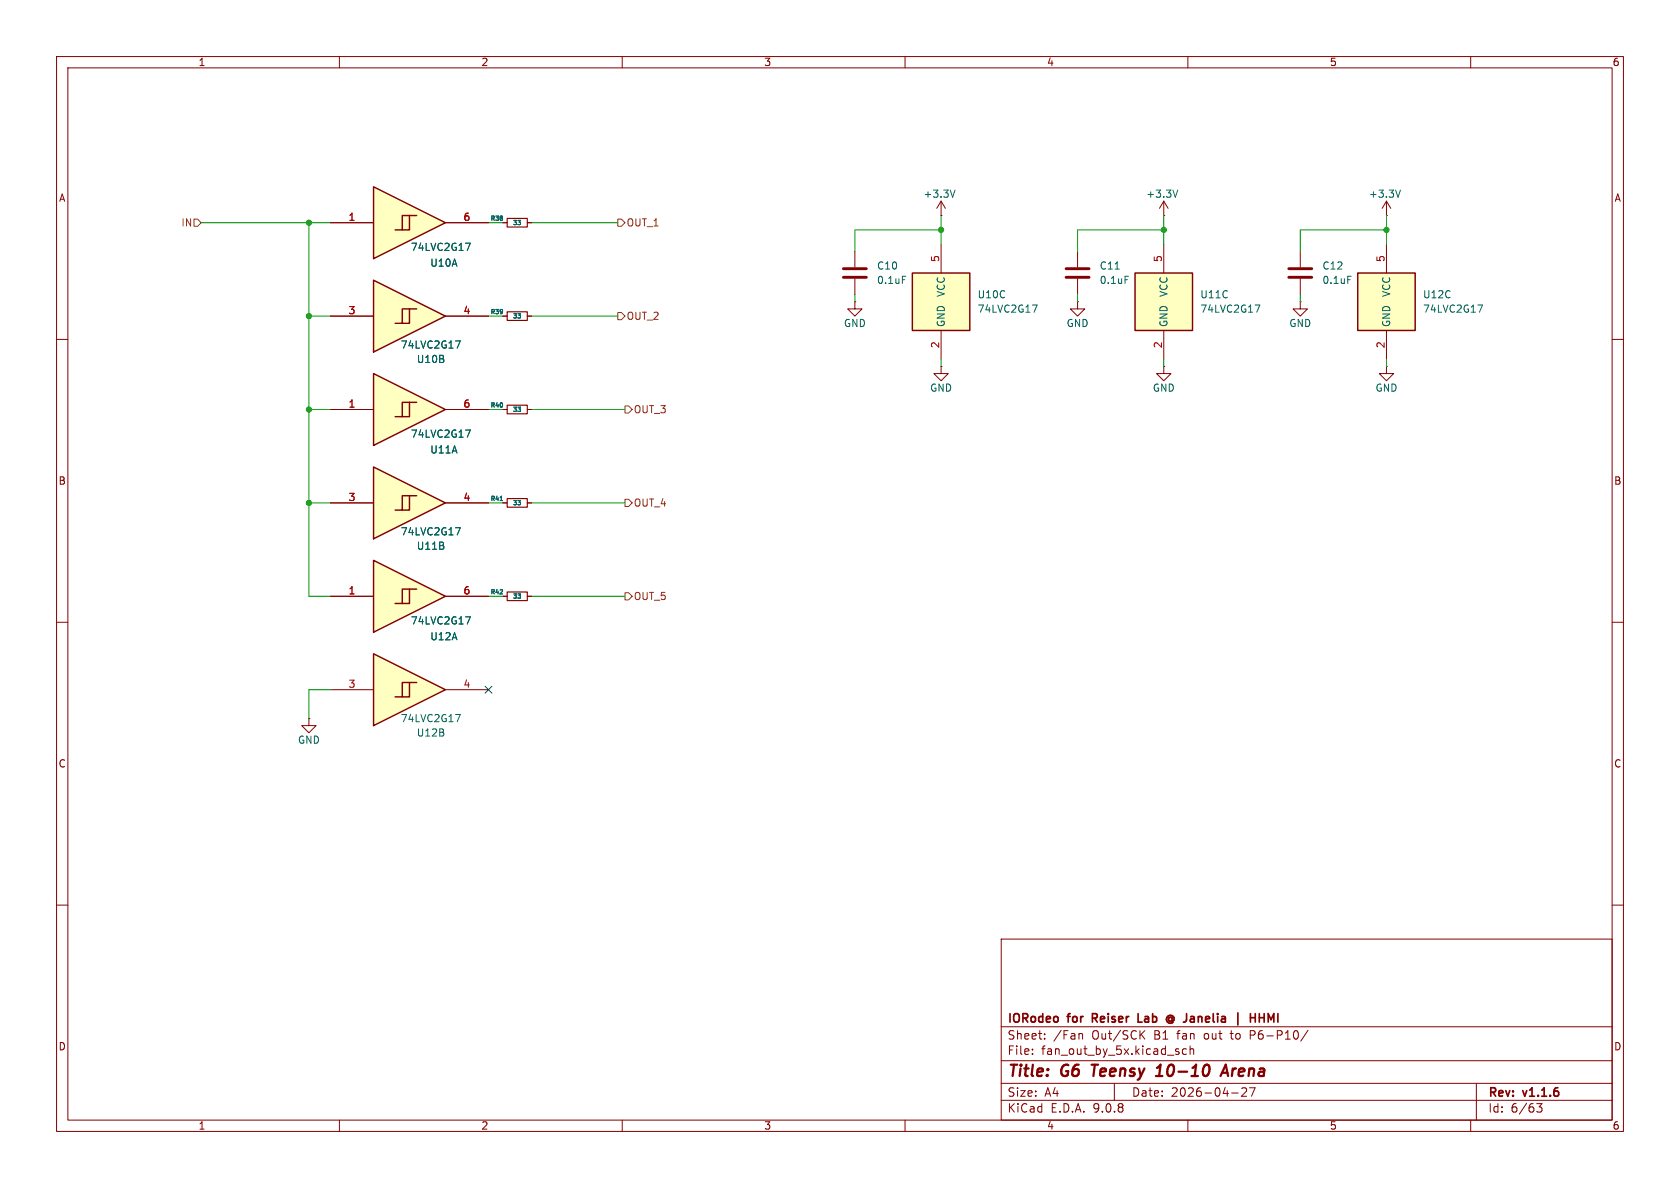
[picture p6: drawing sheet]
<svg xmlns="http://www.w3.org/2000/svg" width="297mm" height="210mm" viewBox="0 0 297 210" stroke-linecap="round" stroke-linejoin="round" font-family="sans-serif">
<g fill="none" stroke="#840000" stroke-width=".18">
<path d="M10 10h277v190h-277zM12 12h273v186h-273zM60 10v2M110 10v2M160 10v2M210 10v2M260 10v2M88.9 39.4h.8M93.2 39.4h.8M88.9 55.9h.8M93.2 55.9h.8M190.5 44.5v2.7"/>
<path d="M190.5 49.3v2.8M10 60h2M88.9 72.4h.8M93.2 72.4h.8M285 60h2M88.9 88.9h.8M93.2 88.9h.8M10 110h2M88.9 105.4h.8M93.2 105.4h.8M285 110h2M10 160h2"/>
<path d="M177 166h108v32h-108zM285 160h2M60 198v2M110 198v2M160 198v2M177 194.5h108M177 191.5h108M177 187.5h108M177 181.5h108M182.5 186.3v.1M182.5 185.5v.1M184.7 183.6v.1"/>
<path d="M184.7 182.8v.1M191 182.7h.2l.2 .2v.8M197 191.5v3M201.7 182.8l.7 .9M202.4 182.2l-.9 .9M208.2 185.9l.3 .2-.3 .3M208.2 185.4l.2 .1M209.7 185.5l-.4-.1-.3 .3v.4l.2 .2h.5M210 198v2M210.4 185.5l.2-.1 .4 .1v.9M210.4 184.9v1.5M217.7 193.2h1.2"/>
<path d="M219.5 192.4l.6-.1 .2 .1 .1 .3-.9 1.1h.9M220.9 192.3h1l-.7 1.5M221 182.2v1.5M221 183h.6M231.2 182.1l-1.2 2M260 198v2M261 191.5v6.5M271.7 195.1h.9l-.5 .6 .4 .1v.7l-.2 .1-.6-.1"/>
</g>
<path d="M193 188.2h1.1M193.6 188.2l-.3 2M204.3 190.2h1.2M204.5 188.8l.7-.6-.3 2M215.8 190.2l.9-2 .4 2M216 189.6h1" fill="none" stroke="#840000" stroke-width=".4"/>
<path d="M193.1 180h.6M193.7 179.2h-.6v1.5M201.2 179.2v1.5h.7M206.6 179.5a.59 .59 0 0 1 .8 .2 .59 .59 0 0 1-.1 .8l-.1-.1M206.7 179.9l.3-.1 .2 .2M207.2 179.8v.6M222.6 179.9h.9M223.5 179.2v1.5M207.2 180.4l-.2 .1h-.3M207.4 180.7l-.5 .2-.3-.1" fill="none" stroke="#840000" stroke-width=".3"/>
<path d="M188.5 47.5h4M188.5 49h4" fill="none" stroke="#840000" stroke-width=".51"/>
<path d="M197.1 47.6h.8M198.9 48.8h.6M88.4 88.5h.4" fill="none" stroke="#006464" stroke-width=".18"/>
<path d="M89.7 38.6h3.5v1.5h-3.5zM89.7 55.1h3.5v1.5h-3.5zM89.7 71.6h3.5v1.6h-3.5zM89.7 88.1h3.5v1.6h-3.5zM89.7 104.6h3.5v1.6h-3.5z" fill="none" stroke="#840000" stroke-width=".2"/>
<path d="M200.7 48.3h10.1v10.1h-10.1z" fill="#ffffc2"/>
<path d="M200.7 48.3h10.1v10.1h-10.1z" fill="none" stroke="#840000" stroke-width=".25"/>
<path d="M205.7 43.2v5.1M205.7 58.4v5.1M205.7 64.8v1.2h1.3l-1.3 1.3-1.2-1.3h1.2M205.7 64.8h.1" fill="none" stroke="#840000" stroke-width=".18"/>
<path d="M221.9 53.9h.8l-.5 1.3" fill="none" stroke="#006464" stroke-width=".18"/>
<g fill="#ffffc2">
<path d="M66 99.1l12.7 6.3-12.7 6.4z"/>
<path d="M71.1 104.1h2.6l-3.9 2.6h1.3z"/>
<path d="M72.4 104.1v2.6h-1.3z"/>
</g>
<path d="M66 99.1l12.7 6.3-12.7 6.4zM72.4 104.1v2.6h-1.3M73.7 104.1h-2.6v2.6h-1.3" fill="none" stroke="#840000" stroke-width=".25"/>
<path d="M58.4 105.4h7.6M78.7 105.4h7.7" fill="none" stroke="#840000" stroke-width=".18"/>
<path d="M82.3 109h.8l-.5 1.3" fill="none" stroke="#006464" stroke-width=".18"/>
<g fill="#ffffc2">
<path d="M66 82.6l12.7 6.3-12.7 6.4z"/>
<path d="M71.1 87.6h2.6l-3.9 2.6h1.3z"/>
<path d="M72.4 87.6v2.6h-1.3z"/>
</g>
<path d="M66 82.6l12.7 6.3-12.7 6.4zM72.4 87.6v2.6h-1.3M73.7 87.6h-2.6v2.6h-1.3" fill="none" stroke="#840000" stroke-width=".25"/>
<g fill="none" stroke="#840000" stroke-width=".18">
<path d="M205.7 38.1h.1M205.7 35.6l-.7 1.2M205.7 35.6l.8 1.2M205.7 35.6v2.5M245.1 38.1h.1M245.1 35.6l-.8 1.2M245.1 35.6l.8 1.2M245.1 35.6v2.5M151.1 53.3v1.3h1.3l-1.3 1.3-1.2-1.3h1.2M151.1 53.3h.1M151.1 44.5v2.7M151.1 49.3v2.8"/>
<path d="M190.5 53.3v1.3h1.3l-1.3 1.3-1.3-1.3h1.3M190.5 53.3h.1M166.4 64.8v1.2h1.2l-1.2 1.3-1.3-1.3h1.3M166.4 64.8h.1M58.4 88.9h7.6M78.7 88.9h7.7"/>
</g>
<path d="M208.2 33.6l-.4 1.3M247.6 33.6l-.4 1.3M159.5 48.8h.6M80.5 93.3h.9l-.6 1.3" fill="none" stroke="#006464" stroke-width=".18"/>
<path d="M149.1 47.5h4.1M149.1 49h4.1" fill="none" stroke="#840000" stroke-width=".51"/>
<path d="M161.3 48.3h10.1v10.1h-10.1z" fill="#ffffc2"/>
<path d="M161.3 48.3h10.1v10.1h-10.1z" fill="none" stroke="#840000" stroke-width=".25"/>
<path d="M166.4 43.2v5.1M166.4 58.4v5.1M54.6 127v1.3h1.3l-1.3 1.2-1.3-1.2h1.3M54.6 127h.1" fill="none" stroke="#840000" stroke-width=".18"/>
<path d="M182.5 53.9h.9l-.6 1.3" fill="none" stroke="#006464" stroke-width=".18"/>
<g fill="#ffffc2">
<path d="M66 115.6l12.7 6.3-12.7 6.4z"/>
<path d="M71.1 120.7h2.6l-3.9 2.5h1.3z"/>
<path d="M72.4 120.7v2.5h-1.3z"/>
</g>
<path d="M66 115.6l12.7 6.3-12.7 6.4zM72.4 120.7v2.5h-1.3M73.7 120.7h-2.6v2.5h-1.3" fill="none" stroke="#840000" stroke-width=".25"/>
<path d="M166.4 38.1h.1M166.4 35.6l-.8 1.2M166.4 35.6l.7 1.2M166.4 35.6v2.5M229.9 53.3v1.3h1.2l-1.2 1.3-1.3-1.3h1.3M229.9 53.3h.1M229.9 44.5v2.7M229.9 49.3v2.8M58.4 121.9h7.6M78.7 121.9h7.7" fill="none" stroke="#840000" stroke-width=".18"/>
<path d="M168.8 33.6l-.4 1.3M238.3 48.8h.6M80.5 126.3h.9l-.6 1.3" fill="none" stroke="#006464" stroke-width=".18"/>
<path d="M227.8 47.5h4.1M227.8 49h4.1" fill="none" stroke="#840000" stroke-width=".51"/>
<g fill="#ffffc2">
<path d="M66 66l12.7 6.4-12.7 6.3z"/>
<path d="M71.1 71.1h2.6l-3.9 2.6h1.3z"/>
<path d="M72.4 71.1v2.6h-1.3z"/>
</g>
<path d="M66 66l12.7 6.4-12.7 6.3zM72.4 71.1v2.6h-1.3M73.7 71.1h-2.6v2.6h-1.3" fill="none" stroke="#840000" stroke-width=".25"/>
<path d="M58.4 72.4h7.6M78.7 72.4h7.7" fill="none" stroke="#840000" stroke-width=".18"/>
<path d="M82.3 76h.8l-.5 1.3" fill="none" stroke="#006464" stroke-width=".18"/>
<g fill="#ffffc2">
<path d="M66 49.5l12.7 6.4-12.7 6.3z"/>
<path d="M71.1 54.6h2.6l-3.9 2.6h1.3z"/>
<path d="M72.4 54.6v2.6h-1.3z"/>
</g>
<path d="M66 49.5l12.7 6.4-12.7 6.3zM72.4 54.6v2.6h-1.3M73.7 54.6h-2.6v2.6h-1.3" fill="none" stroke="#840000" stroke-width=".25"/>
<path d="M58.4 55.9h7.6M78.7 55.9h7.7" fill="none" stroke="#840000" stroke-width=".18"/>
<path d="M80.5 60.3h.9l-.6 1.2" fill="none" stroke="#006464" stroke-width=".18"/>
<g fill="#ffffc2">
<path d="M66 33l12.7 6.4-12.7 6.3z"/>
<path d="M71.1 38.1h2.6l-3.9 2.5h1.3z"/>
<path d="M72.4 38.1v2.5h-1.3z"/>
</g>
<path d="M66 33l12.7 6.4-12.7 6.3zM72.4 38.1v2.5h-1.3M73.7 38.1h-2.6v2.5h-1.3" fill="none" stroke="#840000" stroke-width=".25"/>
<path d="M58.4 39.4h7.6M78.7 39.4h7.7M245.1 64.8v1.2h1.3l-1.3 1.3-1.3-1.3h1.3M245.1 64.8h.1" fill="none" stroke="#840000" stroke-width=".18"/>
<path d="M82.3 43h.8l-.5 1.3" fill="none" stroke="#006464" stroke-width=".18"/>
<path d="M240 48.3h10.2v10.1h-10.2z" fill="#ffffc2"/>
<path d="M240 48.3h10.2v10.1h-10.2z" fill="none" stroke="#840000" stroke-width=".25"/>
<g fill="none" stroke="#840000" stroke-width=".18">
<path d="M58.4 39.4h7.6M78.7 39.4h7.7M88.9 39.4h.8M93.2 39.4h.8M58.4 55.9h7.6M78.7 55.9h7.7M88.9 55.9h.8M93.2 55.9h.8M245.1 43.2v5.1M245.1 58.4v5.1M58.4 72.4h7.6M78.7 72.4h7.7"/>
<path d="M88.9 72.4h.8M93.2 72.4h.8M58.4 88.9h7.6M78.7 88.9h7.7M88.9 88.9h.8M93.2 88.9h.8M58.4 105.4h7.6M78.7 105.4h7.7M88.9 105.4h.8M93.2 105.4h.8"/>
</g>
<path d="M82.3 43h.8l-.5 1.3M261.2 53.9h.9l-.6 1.3M80.5 60.3h.9l-.6 1.2M82.3 76h.8l-.5 1.3M80.5 93.3h.9l-.6 1.3M88.4 88.5h.4M82.3 109h.8l-.5 1.3" fill="none" stroke="#006464" stroke-width=".18"/>
<path d="M34.3 38.7h.6l.7 .7-.7 .6h-.6zM109.2 38.7h.7l.6 .7-.6 .6h-.7zM109.2 55.2h.7l.6 .7-.6 .6h-.7zM110.5 71.8h.6l.7 .6-.7 .6h-.6zM110.5 88.3h.6l.7 .6-.7 .6h-.6zM110.5 104.8h.6l.7 .6-.7 .6h-.6z" fill="none" stroke="#725600" stroke-width=".18"/>
<g fill="none" stroke="#009600" stroke-width=".18">
<path d="M35.6 39.4h22.8M54.6 39.4v66h3.8M86.4 39.4h2.5M94 39.4h15.2M166.4 38.1v5.1M205.7 38.1v5.1M245.1 38.1v5.1M54.6 55.9h3.8M86.4 55.9h2.5M94 55.9h15.2M151.1 52.1v1.2M166.4 40.6h-15.3v3.9"/>
<path d="M190.5 52.1v1.2M205.7 40.6h-15.2v3.9M229.9 52.1v1.2M245.1 40.6h-15.2v3.9M54.6 72.4h3.8M86.4 72.4h2.5M94 72.4h16.5M166.4 63.5v1.3M205.7 63.5v1.3M245.1 63.5v1.3M54.6 88.9h3.8M86.4 88.9h2.5"/>
<path d="M94 88.9h16.5M86.4 105.4h2.5M94 105.4h16.5M58.4 121.9h-3.8v5.1"/>
</g>
<path d="M85.8 121.3l1.2 1.2M87 121.3l-1.2 1.2" fill="none" stroke="#000084" stroke-width=".18"/>
<g fill="#009600" stroke="#009600" stroke-width=".18">
<circle cx="54.6" cy="55.9" r=".46"/>
<circle cx="54.6" cy="72.4" r=".46"/>
<circle cx="54.6" cy="39.4" r=".46"/>
<circle cx="54.6" cy="88.9" r=".46"/>
<circle cx="205.7" cy="40.6" r=".46"/>
<circle cx="166.4" cy="40.6" r=".46"/>
<circle cx="245.1" cy="40.6" r=".46"/>
</g>
<g font-size="2.8" fill="#840000">
<text x="178" y="190.9">Title:</text>
<text x="187.7" y="190.9">G6</text>
<text x="193.9" y="190.9">Teensy</text>
<text x="206.1" y="190.9">10-10</text>
<text x="218.5" y="190.9">Arena</text>
</g>
<g font-size="2.1" fill="#840000">
<text x="178" y="184">Sheet:</text>
<text x="178" y="181.2">IORodeo</text>
<text x="186.2" y="184">/Fan</text>
<text x="188.9" y="181.2">for</text>
<text x="193.1" y="184">Out/SCK</text>
<text x="193.8" y="181.2">Reiser</text>
<text x="202.4" y="181.2">Lab</text>
<text x="204.2" y="184">B1</text>
<text x="208.1" y="181.2">@ Janelia</text>
<text x="208.4" y="184">fan</text>
<text x="213.3" y="184">out</text>
<text x="218.2" y="184">to</text>
<text x="221.5" y="181.2">|</text>
<text x="221.7" y="184">P6-P10/</text>
<text x="224.7" y="181.2">HHMI</text>
<text x="178" y="186.7">File:</text>
<text x="184.1" y="186.7">fan_out_by_5x.kicad_sch</text>
<text x="178" y="196.9">KiCad</text>
<text x="178" y="194.1">Size:</text>
<text x="184.7" y="194.1">A4</text>
<text x="185.7" y="196.9">E.D.A.</text>
<text x="193.3" y="196.9">9.0.8</text>
<text x="200" y="194.1">Date:</text>
<text x="207" y="194.1">2026-04-27</text>
<text x="263" y="194.3">Rev:</text>
<text x="263" y="196.9">Id:</text>
<text x="267.1" y="196.9">6/63</text>
<text x="269.4" y="194.3">v1.1.6</text>
</g>
<g font-size="1.8" fill="#840000">
<text x="35" y="11.9">1</text>
<text x="85" y="11.9">2</text>
<text x="135" y="11.9">3</text>
<text x="185" y="11.9">4</text>
<text x="235" y="11.9">5</text>
<text x="285" y="11.9">6</text>
<text x="10.3" y="35.9">A</text>
<text x="285.3" y="35.9">A</text>
<text x="10.3" y="85.9">B</text>
<text x="285.3" y="85.9">B</text>
<text x="10.3" y="135.9">C</text>
<text x="285.3" y="135.9">C</text>
<text x="10.3" y="185.9">D</text>
<text x="285.3" y="185.9">D</text>
<text x="35" y="199.9">1</text>
<text x="85" y="199.9">2</text>
<text x="135" y="199.9">3</text>
<text x="185" y="199.9">4</text>
<text x="235" y="199.9">5</text>
<text x="285" y="199.9">6</text>
</g>
<g font-size="1.8" fill="#006464">
<text x="163.2" y="35.2">+3.3V</text>
<text x="202.5" y="35.2">+3.3V</text>
<text x="241.9" y="35.2">+3.3V</text>
<text x="72.5" y="44.6">74LVC2G17</text>
<text x="76" y="47.3">U10A</text>
<text x="154.9" y="47.9">C10</text>
<text x="194.3" y="47.9">C11</text>
<text x="233.7" y="47.9">C12</text>
<text x="154.9" y="50.4">0.1uF</text>
<text x="167.2" y="52.6" transform="rotate(-90 167.2 52.6)">VCC</text>
<text x="172.7" y="52.9">U10C</text>
<text x="194.3" y="50.4">0.1uF</text>
<text x="206.6" y="52.6" transform="rotate(-90 206.6 52.6)">VCC</text>
<text x="212.1" y="52.9">U11C</text>
<text x="233.7" y="50.4">0.1uF</text>
<text x="246" y="52.6" transform="rotate(-90 246 52.6)">VCC</text>
<text x="251.5" y="52.9">U12C</text>
<text x="149.1" y="58">GND</text>
<text x="167.2" y="57.9" transform="rotate(-90 167.2 57.9)">GND</text>
<text x="172.7" y="55.5">74LVC2G17</text>
<text x="188.5" y="58">GND</text>
<text x="206.6" y="57.9" transform="rotate(-90 206.6 57.9)">GND</text>
<text x="212.1" y="55.5">74LVC2G17</text>
<text x="227.8" y="58">GND</text>
<text x="246" y="57.9" transform="rotate(-90 246 57.9)">GND</text>
<text x="251.5" y="55.5">74LVC2G17</text>
<text x="70.7" y="61.8">74LVC2G17</text>
<text x="73.6" y="64.4">U10B</text>
<text x="164.3" y="69.4">GND</text>
<text x="203.7" y="69.4">GND</text>
<text x="243.1" y="69.4">GND</text>
<text x="72.5" y="77.6">74LVC2G17</text>
<text x="76" y="80.4">U11A</text>
<text x="70.7" y="94.8">74LVC2G17</text>
<text x="73.6" y="97.4">U11B</text>
<text x="72.5" y="110.6">74LVC2G17</text>
<text x="76" y="113.4">U12A</text>
<text x="52.6" y="131.7">GND</text>
<text x="70.7" y="127.9">74LVC2G17</text>
<text x="73.6" y="130.4">U12B</text>
</g>
<g font-size="1.8" fill="#725600">
<text x="32" y="40.2">IN</text>
<text x="110.7" y="40.2">OUT_1</text>
<text x="110.7" y="56.7">OUT_2</text>
<text x="112" y="73.3">OUT_3</text>
<text x="112" y="89.8">OUT_4</text>
<text x="112" y="106.3">OUT_5</text>
</g>
<g font-size="1.8" fill="#a90000">
<text x="61.5" y="39.1">1</text>
<text x="81.8" y="39.1">6</text>
<text x="166.1" y="46.4" transform="rotate(-90 166.1 46.4)">5</text>
<text x="205.5" y="46.4" transform="rotate(-90 205.5 46.4)">5</text>
<text x="244.9" y="46.4" transform="rotate(-90 244.9 46.4)">5</text>
<text x="61.5" y="55.6">3</text>
<text x="81.8" y="55.6">4</text>
<text x="166.1" y="61.7" transform="rotate(-90 166.1 61.7)">2</text>
<text x="205.5" y="61.7" transform="rotate(-90 205.5 61.7)">2</text>
<text x="244.9" y="61.7" transform="rotate(-90 244.9 61.7)">2</text>
<text x="61.5" y="72.1">1</text>
<text x="81.8" y="72.1">6</text>
<text x="61.5" y="88.6">3</text>
<text x="81.8" y="88.6">4</text>
<text x="61.5" y="105.2">1</text>
<text x="81.8" y="105.2">6</text>
<text x="61.5" y="121.7">3</text>
<text x="81.8" y="121.7">4</text>
</g>
<g font-size="1.1" fill="#006464">
<text x="86.6" y="39.2">R38</text>
<text x="90.6" y="40">33</text>
<text x="86.6" y="55.7">R39</text>
<text x="90.6" y="56.5">33</text>
<text x="86.6" y="72.2">R40</text>
<text x="90.6" y="73">33</text>
<text x="86.6" y="88.7">R41</text>
<text x="90.6" y="89.5">33</text>
<text x="86.6" y="105.3">R42</text>
<text x="90.6" y="106">33</text>
</g>
</svg>
